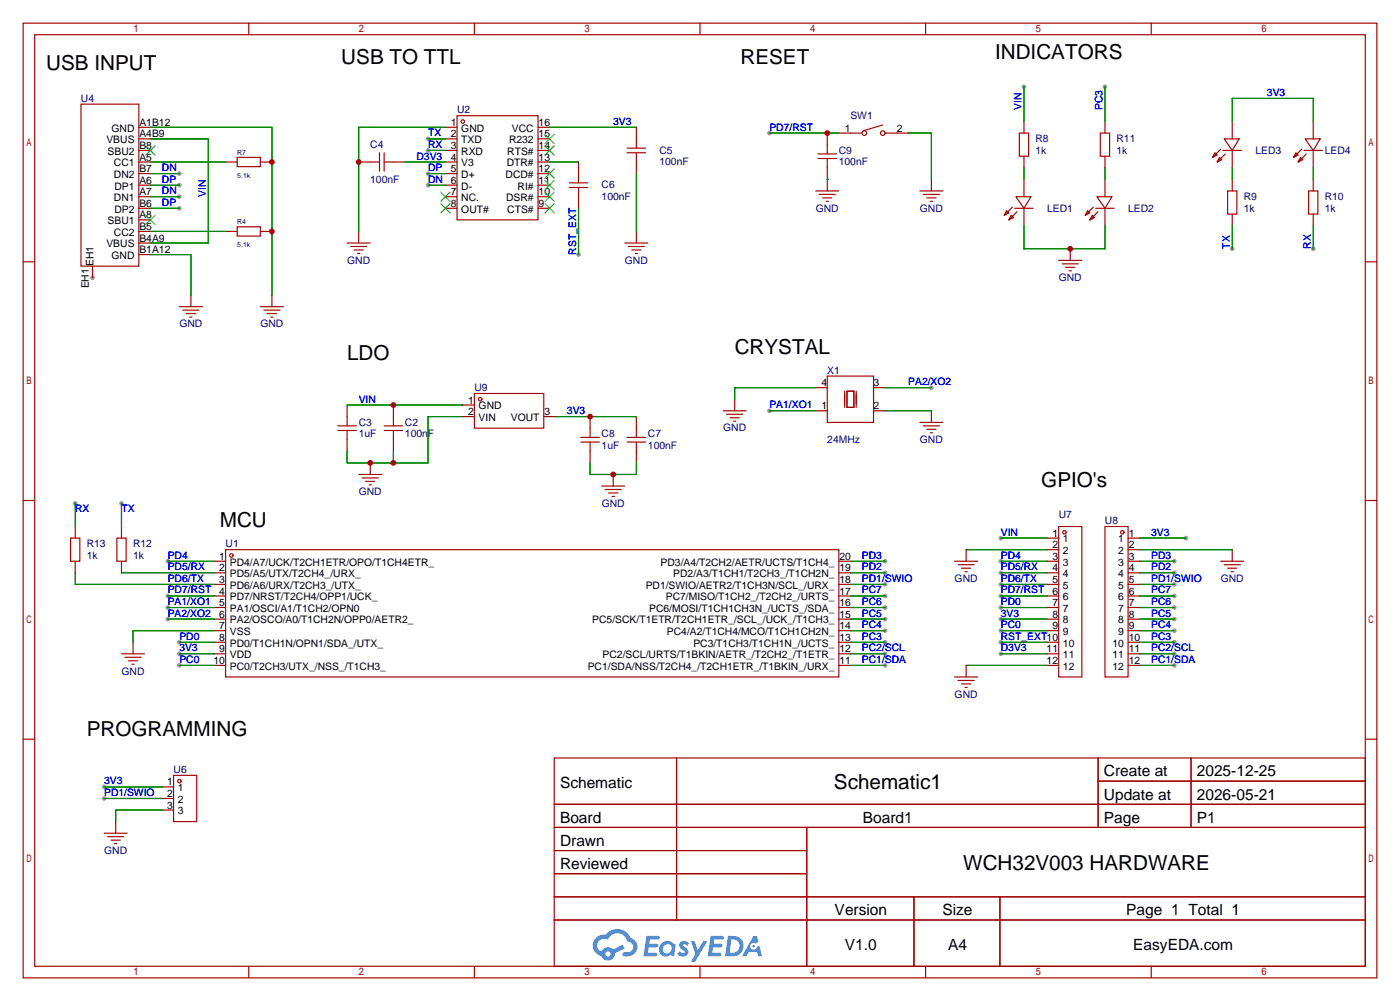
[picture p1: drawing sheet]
<svg xmlns="http://www.w3.org/2000/svg" width="307mm" height="220mm" viewBox="0 0 307 220" stroke-linecap="round" stroke-linejoin="round" font-family="sans-serif">
<g fill="#999">
<circle cx="20.3" cy="61" r=".51"/>
<circle cx="39.4" cy="45.7" r=".51"/>
<circle cx="39.4" cy="43.2" r=".51"/>
<circle cx="39.4" cy="40.6" r=".51"/>
<circle cx="39.4" cy="38.1" r=".51"/>
<circle cx="94" cy="38.1" r=".51"/>
<circle cx="94" cy="40.6" r=".51"/>
<circle cx="94" cy="30.5" r=".51"/>
<circle cx="94" cy="33" r=".51"/>
<circle cx="127" cy="55.9" r=".51"/>
<circle cx="22.9" cy="172.7" r=".51"/>
<circle cx="22.9" cy="175.3" r=".51"/>
<circle cx="270.5" cy="54.6" r=".51"/>
<circle cx="288.3" cy="54.6" r=".51"/>
<circle cx="224.8" cy="19" r=".51"/>
<circle cx="242.6" cy="19.1" r=".51"/>
<circle cx="168.9" cy="90.2" r=".51"/>
<circle cx="204.5" cy="85.1" r=".51"/>
<circle cx="36.8" cy="123.2" r=".51"/>
<circle cx="36.8" cy="130.8" r=".51"/>
<circle cx="36.8" cy="133.3" r=".51"/>
<circle cx="36.8" cy="135.9" r=".51"/>
<circle cx="39.4" cy="143.5" r=".51"/>
<circle cx="39.4" cy="146" r=".51"/>
<circle cx="194.3" cy="123.2" r=".51"/>
<circle cx="194.3" cy="125.7" r=".51"/>
<circle cx="194.3" cy="128.3" r=".51"/>
<circle cx="194.3" cy="130.8" r=".51"/>
<circle cx="194.3" cy="133.3" r=".51"/>
<circle cx="194.3" cy="135.9" r=".51"/>
<circle cx="194.3" cy="138.4" r=".51"/>
<circle cx="194.3" cy="141" r=".51"/>
<circle cx="194.3" cy="143.5" r=".51"/>
<circle cx="194.3" cy="146" r=".51"/>
<circle cx="39.4" cy="141" r=".51"/>
<circle cx="16.5" cy="110.5" r=".51"/>
<circle cx="26.7" cy="110.5" r=".51"/>
<circle cx="168.9" cy="29.2" r=".51"/>
<circle cx="219.7" cy="118.1" r=".51"/>
<circle cx="219.7" cy="123.2" r=".51"/>
<circle cx="219.7" cy="130.8" r=".51"/>
<circle cx="219.7" cy="125.7" r=".51"/>
<circle cx="219.7" cy="128.3" r=".51"/>
<circle cx="219.7" cy="135.9" r=".51"/>
<circle cx="219.7" cy="138.4" r=".51"/>
<circle cx="219.7" cy="133.3" r=".51"/>
<circle cx="257.8" cy="123.2" r=".51"/>
<circle cx="257.8" cy="125.7" r=".51"/>
<circle cx="257.8" cy="128.3" r=".51"/>
<circle cx="257.8" cy="130.8" r=".51"/>
<circle cx="257.8" cy="133.3" r=".51"/>
<circle cx="257.8" cy="135.9" r=".51"/>
<circle cx="257.8" cy="138.4" r=".51"/>
<circle cx="257.8" cy="141" r=".51"/>
<circle cx="257.8" cy="143.5" r=".51"/>
<circle cx="257.8" cy="146" r=".51"/>
<circle cx="260.3" cy="118.1" r=".51"/>
<circle cx="219.7" cy="143.5" r=".51"/>
<circle cx="219.7" cy="141" r=".51"/>
</g>
<g fill="none" stroke="#a10000" stroke-width=".25">
<path d="M5.1 5.1h297.2v209.5h-297.2zM7.6 7.6h292.1v204.5h-292.1zM54.6 5.1v2.5M104.1 5.1v2.5M153.7 5.1v2.5M203.2 5.1v2.5M252.7 5.1v2.5M5.1 57.5h2.5M299.7 57.5h2.6M5.1 109.9h2.5M299.7 109.9h2.6M5.1 162.2h2.5"/>
<path d="M121.7 166.4h178v45.7h-178zM121.7 176.5h178M148.5 166.4v35.5M241.1 166.4v15.2M241.1 171.4h58.6M261.5 166.4v15.2M299.7 162.2h2.6M121.7 181.6h178M121.7 186.7h55.4M121.7 196.8h178M121.7 191.8h55.4M177.1 181.6v30.5"/>
<path d="M200.6 196.8v15.3M219.5 196.8v15.3M54.6 212.1v2.5M104.1 212.1v2.5M121.7 201.9h178M153.7 212.1v2.5M203.2 212.1v2.5M252.7 212.1v2.5"/>
</g>
<g fill="#5487ff">
<path d="M149.4 206.8a1.3 1.3 0 0 1 1.8 .3l-.4 .6a.54 .54 0 0 0-.9-.3l.2 .3a1.28 1.28 0 0 1 .7 2 1.53 1.53 0 0 1-2.1-.3l.5-.6 .8 .4a.31 .31 0 0 0 .3-.2 .31 .31 0 0 0-.3-.4 1.12 1.12 0 0 1-.6-1.8z"/>
<path d="M151.7 206.6h.8l.7 2 1.2-2h.9l-2.7 4.5h-.9l1-1.6z"/>
<path d="M141.9 205.4h2.3a.46 .46 0 0 1 .5 .1 .46 .46 0 0 1 .1 .5l-.4 .2h-1.7l-.2 .9h1.7a.4 .4 0 0 1 .3 .5 .4 .4 0 0 1-.4 .3h-1.7l-.1 1.2h1.3a.46 .46 0 0 1 .5 .1 .46 .46 0 0 1 .1 .5l-.3 .2h-2.6z"/>
<path d="M156 205.4h2.3a.47 .47 0 0 1 .5 .1 .47 .47 0 0 1 .1 .5l-.4 .2h-1.7l-.1 .9h1.6a.4 .4 0 0 1 .3 .5 .4 .4 0 0 1-.4 .3h-1.7l-.1 1.2h1.3a.46 .46 0 0 1 .5 .1 .46 .46 0 0 1 .2 .5l-.4 .2h-2.6z"/>
<path d="M165.4 205.4h.7l.4 1.4-.6 .3a.75 .75 0 0 0-1.2 .3 .75 .75 0 0 0 .5 1.1 .75 .75 0 0 0 1-.7l.5-.3 .6 2.4h-.8l-.3-1h-1.8l-.6 1h-.9z"/>
<path d="M159.8 205.4l-.6 4.5h1.4a2.27 2.27 0 0 0 2.6-2.3 2.27 2.27 0 0 0-2.7-2.2zM160.6 206.2a1.5 1.5 0 0 1 1.8 1.5 1.5 1.5 0 0 1-2 1.4h-.2z"/>
<path d="M145.2 207.1a1.6 1.6 0 0 0-.3 2.2 1.6 1.6 0 0 0 2.3 .2l.8 .4 .3-2.5-.2-.2-.4-.1a1.58 1.58 0 0 0-2.5 0zM145.8 207.6a.98 .98 0 0 1 1.6 .4 .98 .98 0 0 1-1 1.3 .94 .94 0 0 1-.9-.7 .94 .94 0 0 1 .3-1z"/>
<path d="M130.9 205.8a2.37 2.37 0 0 0 1.1 4 1.54 1.54 0 0 0 1.8 1 1.54 1.54 0 0 0 1.2-1.6l2.2-1.1-.5-.7-2.1 1a1.57 1.57 0 0 0-2.6 .5 1.5 1.5 0 0 1-.7-2.1 1.5 1.5 0 0 1 2.2-.5 2.23 2.23 0 0 1 2.2-1.5 2.23 2.23 0 0 1 2 1.9 1.16 1.16 0 0 1 1.3 1.1 1.16 1.16 0 0 1-1.1 1.2h-.7a.47 .47 0 0 0-.6 .4 .47 .47 0 0 0 .5 .5 2.17 2.17 0 0 0 2.5-.9 2.17 2.17 0 0 0-.4-2.7l-.8-.4a3.2 3.2 0 0 0-5.4-.8l-1.1 .1zM132.9 209.4a.6 .6 0 0 1 1.2 0 .6 .6 0 0 1-1.2 0z"/>
<circle cx="165.4" cy="207.7" r=".28"/>
</g>
<g fill="none" stroke="#a10000" stroke-width=".25">
<path d="M17.8 22.9h12.7v35.5h-12.7zM30.5 27.9h2.5M30.5 30.5h2.5M30.5 33h2.5M30.5 35.6h2.5M30.5 38.1h2.5M49.5 35.6h2.6M52.1 34.5h5v2.1h-5zM57.1 35.6h2.6M78.7 35.6h4.6M83.3 33.5v4.1M84.3 35.6h4.6"/>
<path d="M84.3 33.5v4.1M97.8 27.9h2.5M97.8 30.5h2.5M97.8 33h2.5M97.8 35.6h2.5M97.8 38.1h2.5M100.3 25.4h17.8v22.9h-17.8zM118.1 27.9h2.5M118.1 30.5h2.5M118.1 33h2.5M118.1 35.6h2.5M118.1 38.1h2.5"/>
<path d="M127 35.6v4.5M137.7 33.5h4M137.7 32.5h4M139.7 27.9v4.6M139.7 33.5v4.6M179.6 34.8h4M179.6 33.8h4M181.6 29.2v4.6M181.6 34.8v7.1M184.1 29.2h5.1M193.8 27.4l-4.3 1.3M194.3 29.2h5.1"/>
<path d="M204.5 39.4v2.5M223.8 29.2h2v5.1h-2zM224.8 26.7v2.5M224.8 34.3v2.5M224.8 39.4v3.8M241.6 29.2h2v5.1h-2zM242.6 26.7v2.5M242.6 34.3v2.5M242.6 39.4v3.8M266.7 33.5l.5 .5-1 .5zM267.7 34.5l.5 .6-1 .5zM268 32.8l-1.8 1.7"/>
<path d="M268.5 33h4M268.7 30.5h3.3l-1.5 2.5zM269 33.8l-1.8 1.8M270.5 26.7v3.8M270.5 33v3.8M270.5 39.4v2.5M284.5 33.5l.5 .5-1 .5zM285.5 34.5l.5 .6-1 .5zM285.8 32.8l-1.8 1.7M286.3 33h4M286.5 30.5h3.3l-1.5 2.5zM286.8 33.8l-1.8 1.8"/>
<path d="M288.3 26.7v3.8M288.3 33v3.8M288.3 39.4v2.5M20.3 58.4v2.6M30.5 40.6h2.5M30.5 43.2h2.5M30.5 45.7h2.5M30.5 50.8h2.5M30.5 53.3h2.5M30.5 55.9h2.5M30.5 48.3h2.5M49.5 50.8h2.6"/>
<path d="M52.1 49.8h5v2h-5zM57.1 50.8h2.6M76.2 53.3h5.1M77 54.1h3.5M77.7 54.9h2.1M78.5 55.6h.5M78.7 50.8v2.5M97.8 40.6h2.5M97.8 43.2h2.5M97.8 45.7h2.5M118.1 40.6h2.5M118.1 43.2h2.5"/>
<path d="M118.1 45.7h2.5M125 41.1h4M125 40.1h4M127 41.1v4.6M137.2 53.3h5M137.9 54.1h3.6M138.7 54.9h2M139.4 55.6h.6M139.7 50.8v2.5M179.1 41.9h5M179.8 42.7h3.6M180.6 43.4h2"/>
<path d="M181.4 44.2h.5M201.9 41.9h5.1M202.7 42.7h3.5M203.5 43.4h2M204.2 44.2h.5M221 46.2l.5 .5-1 .5zM222 47.2l.5 .6-1 .5zM222.2 45.5l-1.7 1.7M222.8 45.7h4M223 43.2h3.3l-1.5 2.5zM223.3 46.5l-1.8 1.8M224.8 45.7v3.8"/>
<path d="M232.4 57.1h5.1M233.2 57.9h3.5M233.9 58.7h2.1M234.7 59.4h.5M234.9 54.6v2.5M238.8 46.2l.5 .5-1 .5zM239.8 47.2l.5 .6-1 .5zM240 45.5l-1.7 1.7M240.5 45.7h4.1M240.8 43.2h3.3l-1.5 2.5zM241 46.5l-1.7 1.8M242.6 45.7v3.8"/>
<path d="M269.5 41.9h2v5.1h-2zM270.5 47v2.5M287.3 41.9h2v5.1h-2zM288.3 47v2.5M39.4 67.3h5M40.1 68.1h3.6M40.9 68.8h2M41.7 69.6h.5M41.9 64.8v2.5M57.1 67.3h5.1M57.9 68.1h3.6M58.7 68.8h2"/>
<path d="M59.4 69.6h.5M59.7 64.8v2.5M74.2 94.5h4M74.2 93.5h4M76.2 88.9v4.6M76.2 94.5v4.6M84.3 94.5h4.1M84.3 93.5h4.1M86.4 88.9v4.6M86.4 94.5v4.6M101.6 91.4h2.5M101.6 88.9h2.5"/>
<path d="M104.1 86.4h15.3v7.6h-15.3zM119.4 91.4h2.5M127.5 97h4.1M127.5 96h4.1M129.5 91.4v4.6M129.5 97v4.6M137.7 97h4M137.7 96h4M139.7 91.4v4.6M139.7 97v4.6M158.7 90.2h5.1M159.5 90.9h3.6"/>
<path d="M160.3 91.7h2M161 92.5h.5M161.3 87.6v2.6M179.1 85.1h2.5M179.1 90.2h2.5M181.6 82.5h10.2v10.2h-10.2zM185.4 85.9v3.5M185.9 85.9h1.6v3.5h-1.6zM188 85.9v3.5M191.8 85.1h2.5M191.8 90.2h2.5M201.9 92.7h5.1"/>
<path d="M202.7 93.5h3.5M203.5 94.2h2M204.2 95h.5M204.5 90.2v2.5M15.5 118.1h2v5.1h-2zM16.5 115.6v2.5M25.7 118.1h2v5.1h-2zM26.7 115.6v2.5M78.7 104.1h5.1M79.5 104.9h3.6M80.3 105.7h2M81 106.4h.5"/>
<path d="M81.3 101.6v2.5M132.1 106.7h5.1M132.8 107.4h3.6M133.6 108.2h2M134.4 109h.5M134.6 104.1v2.6M229.9 118.1h2.5M232.4 115.6h5.1v33h-5.1zM242.6 115.6h5v33h-5zM247.6 118.1h2.6M16.5 123.2v2.5M26.7 123.2v2.5"/>
<path d="M47 123.2h2.5M47 125.7h2.5M47 128.3h2.5M47 130.8h2.5M47 133.3h2.5M47 135.9h2.5M47 138.4h2.5M49.5 120.6h134.6v28h-134.6zM184.1 123.2h2.6M184.1 125.7h2.6M184.1 128.3h2.6M184.1 130.8h2.6"/>
<path d="M184.1 133.3h2.6M184.1 135.9h2.6M184.1 138.4h2.6M209.5 123.2h5.1M210.3 124h3.6M211.1 124.7h2M211.8 125.5h.5M212.1 120.6v2.6M229.9 123.2h2.5M229.9 125.7h2.5M229.9 128.3h2.5M229.9 130.8h2.5"/>
<path d="M229.9 133.3h2.5M229.9 135.9h2.5M229.9 138.4h2.5M229.9 120.6h2.5M247.6 123.2h2.6M247.6 125.7h2.6M247.6 128.3h2.6M247.6 130.8h2.6M247.6 133.3h2.6M247.6 135.9h2.6M247.6 138.4h2.6M247.6 120.6h2.6"/>
<path d="M268 123.2h5M268.7 124h3.6M269.5 124.7h2M270.3 125.5h.5M270.5 120.6v2.6M26.7 143.5h5M27.4 144.3h3.6M28.2 145h2M29 145.8h.5M29.2 141v2.5M47 141h2.5M47 143.5h2.5"/>
<path d="M47 146h2.5M184.1 141h2.6M184.1 143.5h2.6M184.1 146h2.6M209.5 148.6h5.1M210.3 149.4h3.6M211.1 150.1h2M211.8 150.9h.5M212.1 146v2.6M229.9 141h2.5M229.9 143.5h2.5M229.9 146h2.5"/>
<path d="M247.6 141h2.6M247.6 143.5h2.6M247.6 146h2.6M35.6 172.7h2.5M35.6 175.3h2.5M35.6 177.8h2.5M38.1 170.2h5.1v10.1h-5.1zM22.9 182.9h5M23.6 183.6h3.6M24.4 184.4h2M25.1 185.2h.6M25.4 180.3v2.6"/>
<circle cx="101.6" cy="26.7" r=".38"/>
<circle cx="189.7" cy="29.2" r=".51"/>
<circle cx="193.8" cy="29.2" r=".51"/>
<circle cx="105.4" cy="87.6" r=".38"/>
<circle cx="233.7" cy="116.8" r=".38"/>
<circle cx="246.4" cy="116.8" r=".38"/>
<circle cx="50.8" cy="121.9" r=".38"/>
<circle cx="39.4" cy="171.4" r=".38"/>
</g>
<g fill="none" stroke="#3c3" stroke-width=".25">
<path d="M32 32l2 2M34 32l-2 2M119.6 39.6l2.1 2.1M119.6 37.1l2.1 2M119.6 32l2.1 2M119.6 29.5l2.1 2M121.7 39.6l-2.1 2.1M121.7 37.1l-2.1 2M121.7 32l-2.1 2M121.7 29.5l-2.1 2M32 47.2l2 2.1M34 47.2l-2 2.1"/>
<path d="M96.8 42.2l2 2M96.8 44.7l2 2M98.8 42.2l-2 2M98.8 44.7l-2 2M119.6 44.7l2.1 2M119.6 42.2l2.1 2M121.7 44.7l-2.1 2M121.7 42.2l-2.1 2"/>
</g>
<g fill="none" stroke="#008700" stroke-width=".25">
<path d="M224.8 19v7.7M242.6 19v7.7M33 35.6h16.5M33 30.5h12.7v22.8h-12.7M33 27.9h26.7v36.9M33 38.1h6.4M88.9 35.6h8.9M94 30.5h3.8M94 38.1h3.8M94 33h3.8M97.8 27.9h-19.1v22.9M120.6 35.6h6.4"/>
<path d="M120.6 27.9h19.1M139.7 38.1v12.7M168.9 29.2h15.2M181.6 39.4h.1M199.4 29.2h5.1v10.2M224.8 36.8v2.6M242.6 36.8v2.6M270.5 26.7v-5.1h17.8v5.1M270.5 36.8v2.6M288.3 36.8v2.6M33 50.8h16.5M33 55.9h8.9v8.9"/>
<path d="M33 45.7h6.4M33 43.2h6.4M33 40.6h6.4M94 40.6h3.8M127 45.7v10.2M224.8 49.5v5.1h17.8v-5.1M270.5 49.5v5.1M288.3 49.5v5.1M76.2 88.9h25.4M86.4 99.1v2.5M101.6 91.4h-7.6v10.2h-17.8v-2.5M121.9 91.4h17.8"/>
<path d="M168.9 90.2h10.2M179.1 85.1h-17.8v2.5M194.3 90.2h10.2M194.3 85.1h10.2M16.5 110.5v5.1M26.7 110.5v5.1M129.5 101.6v2.5h10.2v-2.5M219.7 118.1h10.2M250.2 118.1h10.1M16.5 125.7v2.6h30.5M26.7 125.7h20.3M36.8 123.2h10.2"/>
<path d="M36.8 130.8h10.2M36.8 133.3h10.2M36.8 135.9h10.2M47 138.4h-17.8v2.6M186.7 123.2h7.6M186.7 125.7h7.6M186.7 128.3h7.6M186.7 130.8h7.6M186.7 133.3h7.6M186.7 135.9h7.6M186.7 138.4h7.6M212.1 120.6h17.8"/>
<path d="M219.7 123.2h10.2M219.7 125.7h10.2M219.7 128.3h10.2M219.7 130.8h10.2M219.7 133.3h10.2M219.7 135.9h10.2M219.7 138.4h10.2M250.2 123.2h7.6M250.2 125.7h7.6M250.2 128.3h7.6M250.2 130.8h7.6M250.2 133.3h7.6"/>
<path d="M250.2 135.9h7.6M250.2 138.4h7.6M250.2 120.6h20.3M39.4 143.5h7.6M39.4 146h7.6M39.4 141h7.6M186.7 143.5h7.6M186.7 146h7.6M186.7 141h7.6M212.1 146h17.8M219.7 143.5h10.2M219.7 141h10.2"/>
<path d="M250.2 143.5h7.6M250.2 146h7.6M250.2 141h7.6M22.9 172.7h12.7M22.9 175.3h12.7M35.6 177.8h-10.2v2.5"/>
</g>
<g fill="#c00">
<circle cx="59.7" cy="35.6" r=".63"/>
<circle cx="59.7" cy="50.8" r=".63"/>
<circle cx="78.7" cy="35.6" r=".63"/>
<circle cx="235" cy="54.6" r=".63"/>
<circle cx="86.4" cy="88.9" r=".63"/>
<circle cx="129.5" cy="91.4" r=".63"/>
<circle cx="86.4" cy="101.6" r=".63"/>
<circle cx="81.3" cy="101.6" r=".63"/>
<circle cx="134.6" cy="104.1" r=".63"/>
<circle cx="181.6" cy="29.2" r=".63"/>
</g>
<g font-size="4.5">
<text x="10.2" y="15.4">USB INPUT</text>
<text x="74.9" y="14.1">USB TO TTL</text>
<text x="162.6" y="14.1">RESET</text>
<text x="218.4" y="12.9">INDICATORS</text>
<text x="161.3" y="77.6">CRYSTAL</text>
<text x="76.2" y="78.9">LDO</text>
<text x="228.6" y="106.9">GPIO's</text>
<text x="48.3" y="115.7">MCU</text>
<text x="19" y="161.5">PROGRAMMING</text>
<text x="183.1" y="173.3">Schematic1</text>
<text x="211.4" y="191">WCH32V003 HARDWARE</text>
</g>
<g font-size="3.4">
<text x="122.9" y="173">Schematic</text>
<text x="242.3" y="170.4">Create at</text>
<text x="262.7" y="170.4">2025-12-25</text>
<text x="242.3" y="175.5">Update at</text>
<text x="262.7" y="175.5">2026-05-21</text>
<text x="122.9" y="180.6">Board</text>
<text x="122.9" y="185.7">Drawn</text>
<text x="189.4" y="180.6">Board1</text>
<text x="242.3" y="180.6">Page</text>
<text x="262.7" y="180.6">P1</text>
<text x="122.9" y="190.8">Reviewed</text>
<text x="183.2" y="200.9">Version</text>
<text x="206.9" y="200.9">Size</text>
<text x="247.3" y="200.9">Page 1 Total 1</text>
<text x="185.5" y="208.5">V1.0</text>
<text x="208.1" y="208.5">A4</text>
<text x="248.8" y="208.5">EasyEDA.com</text>
</g>
<g font-size="2.3" fill="#000080">
<text x="17.8" y="22.3">U4</text>
<text x="100.3" y="24.9">U2</text>
<text x="186.7" y="26.1">SW1</text>
<text x="81.3" y="32.5">C4</text>
<text x="144.8" y="33.7">C5</text>
<text x="184.1" y="33.7">C9</text>
<text x="227.3" y="31.2">R8</text>
<text x="227.3" y="33.7">1k</text>
<text x="245.1" y="31.2">R11</text>
<text x="245.1" y="33.7">1k</text>
<text x="275.6" y="33.7">LED3</text>
<text x="290.8" y="33.7">LED4</text>
<text x="81.3" y="40.1">100nF</text>
<text x="132.1" y="41.4">C6</text>
<text x="144.8" y="36.3">100nF</text>
<text x="184.1" y="36.3">100nF</text>
<text x="132.1" y="43.9">100nF</text>
<text x="179.1" y="46.4">GND</text>
<text x="202" y="46.4">GND</text>
<text x="229.9" y="46.4">LED1</text>
<text x="247.6" y="46.4">LED2</text>
<text x="273" y="43.9">R9</text>
<text x="273" y="46.4">1k</text>
<text x="290.8" y="43.9">R10</text>
<text x="290.8" y="46.4">1k</text>
<text x="76.2" y="57.9">GND</text>
<text x="137.2" y="57.9">GND</text>
<text x="232.4" y="61.7">GND</text>
<text x="39.4" y="71.8">GND</text>
<text x="57.2" y="71.8">GND</text>
<text x="181.6" y="82">X1</text>
<text x="104.1" y="85.8">U9</text>
<text x="78.7" y="93.4">C3</text>
<text x="78.7" y="96">1uF</text>
<text x="88.9" y="93.4">C2</text>
<text x="88.9" y="96">100nF</text>
<text x="132.1" y="96">C8</text>
<text x="142.2" y="96">C7</text>
<text x="158.8" y="94.7">GND</text>
<text x="132.1" y="98.5">1uF</text>
<text x="142.2" y="98.5">100nF</text>
<text x="181.6" y="97.2">24MHz</text>
<text x="202" y="97.2">GND</text>
<text x="78.8" y="108.7">GND</text>
<text x="132.1" y="111.2">GND</text>
<text x="232.4" y="113.8">U7</text>
<text x="242.6" y="115">U8</text>
<text x="19" y="120.1">R13</text>
<text x="19" y="122.6">1k</text>
<text x="29.2" y="120.1">R12</text>
<text x="29.2" y="122.6">1k</text>
<text x="49.5" y="120.1">U1</text>
<text x="209.6" y="127.7">GND</text>
<text x="268" y="127.7">GND</text>
<text x="26.7" y="148">GND</text>
<text x="209.6" y="153.1">GND</text>
<text x="38.1" y="169.6">U6</text>
<text x="22.9" y="187.4">GND</text>
</g>
<g font-size="2.3" fill="#00f">
<text x="278.1" y="21">3V3</text>
<text x="94" y="29.9">TX</text>
<text x="134.6" y="27.4">3V3</text>
<text x="168.9" y="28.7">PD7/RST</text>
<text x="224.2" y="24.1" transform="rotate(-90 224.2 24.1)">VIN</text>
<text x="242" y="24.1" transform="rotate(-90 242 24.1)">PC3</text>
<text x="91.4" y="35">D3V3</text>
<text x="94" y="32.5">RX</text>
<text x="35.6" y="40.1">DP</text>
<text x="35.6" y="37.6">DN</text>
<text x="94" y="37.6">DP</text>
<text x="94" y="40.1">DN</text>
<text x="35.6" y="45.2">DP</text>
<text x="35.6" y="42.6">DN</text>
<text x="45.2" y="43.2" transform="rotate(-90 45.2 43.2)">VIN</text>
<text x="126.5" y="55.9" transform="rotate(-90 126.5 55.9)">RST_EXT</text>
<text x="270" y="54.6" transform="rotate(-90 270 54.6)">TX</text>
<text x="287.7" y="54.6" transform="rotate(-90 287.7 54.6)">RX</text>
<text x="78.7" y="88.4">VIN</text>
<text x="168.9" y="89.6">PA1/XO1</text>
<text x="199.4" y="84.5">PA2/XO2</text>
<text x="124.5" y="90.9">3V3</text>
<text x="16.5" y="112.5">RX</text>
<text x="26.7" y="112.5">TX</text>
<text x="219.7" y="117.6">VIN</text>
<text x="252.7" y="117.6">3V3</text>
<text x="36.8" y="122.6">PD4</text>
<text x="36.8" y="125.2">PD5/RX</text>
<text x="189.2" y="122.6">PD3</text>
<text x="189.2" y="125.2">PD2</text>
<text x="219.7" y="122.6">PD4</text>
<text x="219.7" y="125.2">PD5/RX</text>
<text x="252.7" y="122.6">PD3</text>
<text x="252.7" y="125.2">PD2</text>
<text x="36.8" y="127.7">PD6/TX</text>
<text x="36.8" y="130.3">PD7/RST</text>
<text x="189.2" y="127.7">PD1/SWIO</text>
<text x="189.2" y="130.3">PC7</text>
<text x="219.7" y="130.3">PD7/RST</text>
<text x="219.7" y="127.7">PD6/TX</text>
<text x="252.7" y="127.7">PD1/SWIO</text>
<text x="252.7" y="130.3">PC7</text>
<text x="36.8" y="132.8">PA1/XO1</text>
<text x="36.8" y="135.3">PA2/XO2</text>
<text x="189.2" y="132.8">PC6</text>
<text x="189.2" y="135.3">PC5</text>
<text x="189.2" y="137.9">PC4</text>
<text x="219.7" y="135.3">3V3</text>
<text x="219.7" y="137.9">PC0</text>
<text x="219.7" y="132.8">PD0</text>
<text x="252.7" y="132.8">PC6</text>
<text x="252.7" y="135.3">PC5</text>
<text x="252.7" y="137.9">PC4</text>
<text x="39.4" y="143">3V3</text>
<text x="39.4" y="140.4">PD0</text>
<text x="189.2" y="140.4">PC3</text>
<text x="189.2" y="143">PC2/SCL</text>
<text x="219.7" y="143">D3V3</text>
<text x="219.7" y="140.4">RST_EXT10</text>
<text x="252.7" y="140.4">PC3</text>
<text x="252.7" y="143">PC2/SCL</text>
<text x="39.4" y="145.5">PC0</text>
<text x="189.2" y="145.5">PC1/SDA</text>
<text x="252.7" y="145.5">PC1/SDA</text>
<text x="22.9" y="172.2">3V3</text>
<text x="22.9" y="174.7">PD1/SWIO</text>
</g>
<g font-size="2.3">
<text x="24.5" y="28.9">GND</text>
<text x="30.6" y="27.6">A1B12</text>
<text x="98.9" y="27.6">1</text>
<text x="101.3" y="28.9">GND</text>
<text x="112.4" y="28.9">VCC</text>
<text x="118.2" y="27.6">16</text>
<text x="185.4" y="28.9">1</text>
<text x="196.8" y="28.9">2</text>
<text x="23.4" y="31.4">VBUS</text>
<text x="23.6" y="34">SBU2</text>
<text x="30.6" y="35.2">A5</text>
<text x="30.6" y="30.2">A4B9</text>
<text x="30.6" y="32.7">B8</text>
<text x="98.9" y="30.2">2</text>
<text x="98.9" y="32.7">3</text>
<text x="98.9" y="35.2">4</text>
<text x="101.3" y="31.4">TXD</text>
<text x="101.3" y="34">RXD</text>
<text x="111.4" y="34">RTS#</text>
<text x="111.7" y="31.4">R232</text>
<text x="118.2" y="35.2">13</text>
<text x="118.2" y="32.7">14</text>
<text x="118.2" y="30.2">15</text>
<text x="25" y="36.5">CC1</text>
<text x="25" y="39.1">DN2</text>
<text x="25.1" y="41.6">DP1</text>
<text x="30.6" y="40.3">A6</text>
<text x="30.6" y="37.8">B7</text>
<text x="98.9" y="37.8">5</text>
<text x="98.9" y="40.3">6</text>
<text x="101.3" y="36.5">V3</text>
<text x="101.3" y="39.1">D+</text>
<text x="101.3" y="41.6">D-</text>
<text x="111" y="39.1">DCD#</text>
<text x="111.2" y="36.5">DTR#</text>
<text x="113.6" y="41.6">RI#</text>
<text x="118.2" y="40.3">11</text>
<text x="118.2" y="37.8">12</text>
<text x="25" y="44.1">DN1</text>
<text x="25.1" y="46.7">DP2</text>
<text x="30.6" y="42.9">A7</text>
<text x="30.6" y="45.4">B6</text>
<text x="30.6" y="47.9">A8</text>
<text x="98.9" y="42.9">7</text>
<text x="98.9" y="45.4">8</text>
<text x="101.3" y="44.1">NC.</text>
<text x="101.3" y="46.7">OUT#</text>
<text x="111.1" y="44.1">DSR#</text>
<text x="111.4" y="46.7">CTS#</text>
<text x="118.2" y="45.4">9</text>
<text x="118.2" y="42.9">10</text>
<text x="23.6" y="49.2">SBU1</text>
<text x="25" y="51.8">CC2</text>
<text x="30.6" y="50.5">B5</text>
<text x="30.6" y="53">B4A9</text>
<text x="20.5" y="58.4" transform="rotate(-90 20.5 58.4)">EH1</text>
<text x="23.4" y="54.3">VBUS</text>
<text x="24.5" y="56.8">GND</text>
<text x="30.6" y="55.6">B1A12</text>
<text x="19.5" y="63.3" transform="rotate(-90 19.5 63.3)">EH1</text>
<text x="102.8" y="88.6">1</text>
<text x="105.1" y="89.9">GND</text>
<text x="180.4" y="84.8">4</text>
<text x="180.4" y="89.9">1</text>
<text x="191.8" y="89.9">2</text>
<text x="191.8" y="84.8">3</text>
<text x="102.8" y="91.1">2</text>
<text x="105.1" y="92.4">VIN</text>
<text x="112.1" y="92.4">VOUT</text>
<text x="119.5" y="91.1">3</text>
<text x="231" y="117.8">1</text>
<text x="233.3" y="119.1">1</text>
<text x="245.4" y="119.1">1</text>
<text x="247.8" y="117.8">1</text>
<text x="48.1" y="122.9">1</text>
<text x="48.1" y="125.4">2</text>
<text x="50.5" y="124.1">PD4/A7/UCK/T2CH1ETR/OPO/T1CH4ETR_</text>
<text x="145" y="124.1">PD3/A4/T2CH2/AETR/UCTS/T1CH4_</text>
<text x="184.3" y="125.4">19</text>
<text x="184.3" y="122.9">20</text>
<text x="231" y="120.3">2</text>
<text x="231" y="122.9">3</text>
<text x="231" y="125.4">4</text>
<text x="233.3" y="121.6">2</text>
<text x="233.3" y="124.1">3</text>
<text x="245.4" y="121.6">2</text>
<text x="245.4" y="124.1">3</text>
<text x="247.8" y="120.3">2</text>
<text x="247.8" y="122.9">3</text>
<text x="247.8" y="125.4">4</text>
<text x="48.1" y="128">3</text>
<text x="48.1" y="130.5">4</text>
<text x="50.5" y="126.7">PD5/A5/UTX/T2CH4_/URX_</text>
<text x="50.5" y="129.2">PD6/A6/URX/T2CH3_/UTX_</text>
<text x="50.5" y="131.8">PD7/NRST/T2CH4/OPP1/UCK_</text>
<text x="141.7" y="129.2">PD1/SWIO/AETR2/T1CH3N/SCL_/URX_</text>
<text x="146.2" y="131.8">PC7/MISO/T1CH2_/T2CH2_/URTS_</text>
<text x="147.8" y="126.7">PD2/A3/T1CH1/T2CH3_/T1CH2N_</text>
<text x="184.3" y="130.5">17</text>
<text x="184.3" y="128">18</text>
<text x="231" y="128">5</text>
<text x="231" y="130.5">6</text>
<text x="233.3" y="126.7">4</text>
<text x="233.3" y="129.2">5</text>
<text x="233.3" y="131.8">6</text>
<text x="245.4" y="126.7">4</text>
<text x="245.4" y="129.2">5</text>
<text x="245.4" y="131.8">6</text>
<text x="247.8" y="128">5</text>
<text x="247.8" y="130.5">6</text>
<text x="48.1" y="133">5</text>
<text x="48.1" y="135.6">6</text>
<text x="50.5" y="134.3">PA1/OSCI/A1/T1CH2/OPN0</text>
<text x="50.5" y="136.8">PA2/OSCO/A0/T1CH2N/OPP0/AETR2_</text>
<text x="130" y="136.8">PC5/SCK/T1ETR/T2CH1ETR_/SCL_/UCK_/T1CH3_</text>
<text x="142.5" y="134.3">PC6/MOSI/T1CH1CH3N_/UCTS_/SDA_</text>
<text x="184.3" y="135.6">15</text>
<text x="184.3" y="133">16</text>
<text x="231" y="133">7</text>
<text x="231" y="135.6">8</text>
<text x="233.3" y="134.3">7</text>
<text x="233.3" y="136.8">8</text>
<text x="245.4" y="134.3">7</text>
<text x="245.4" y="136.8">8</text>
<text x="247.8" y="133">7</text>
<text x="247.8" y="135.6">8</text>
<text x="48.1" y="138.1">7</text>
<text x="48.1" y="140.7">8</text>
<text x="48.1" y="143.2">9</text>
<text x="50.5" y="139.4">VSS</text>
<text x="50.5" y="141.9">PD0/T1CH1N/OPN1/SDA_/UTX_</text>
<text x="146.4" y="139.4">PC4/A2/T1CH4/MCO/T1CH1CH2N_</text>
<text x="152.2" y="141.9">PC3/T1CH3/T1CH1N_/UCTS_</text>
<text x="184.3" y="143.2">12</text>
<text x="184.3" y="140.7">13</text>
<text x="184.3" y="138.1">14</text>
<text x="229.8" y="143.2">11</text>
<text x="231" y="138.1">9</text>
<text x="233.3" y="139.4">9</text>
<text x="233.3" y="141.9">10</text>
<text x="244.2" y="141.9">10</text>
<text x="245.4" y="139.4">9</text>
<text x="247.8" y="138.1">9</text>
<text x="247.8" y="140.7">10</text>
<text x="247.8" y="143.2">11</text>
<text x="46.9" y="145.7">10</text>
<text x="50.5" y="144.5">VDD</text>
<text x="50.5" y="147">PC0/T2CH3/UTX_/NSS_/T1CH3_</text>
<text x="129" y="147">PC1/SDA/NSS/T2CH4_/T2CH1ETR_/T1BKIN_/URX_</text>
<text x="132.3" y="144.5">PC2/SCL/URTS/T1BKIN/AETR_/T2CH2_/T1ETR_</text>
<text x="184.3" y="145.7">11</text>
<text x="229.8" y="145.7">12</text>
<text x="233.3" y="144.5">11</text>
<text x="233.3" y="147">12</text>
<text x="244.2" y="144.5">11</text>
<text x="244.2" y="147">12</text>
<text x="247.8" y="145.7">12</text>
<text x="36.7" y="172.4">1</text>
<text x="39" y="173.7">1</text>
<text x="36.7" y="174.9">2</text>
<text x="36.7" y="177.5">3</text>
<text x="39" y="176.2">2</text>
<text x="39" y="178.8">3</text>
</g>
<g font-size="1.5" fill="#000080">
<text x="52.1" y="33.9">R7</text>
<text x="52.1" y="39">5.1k</text>
<text x="52.1" y="49.2">R4</text>
<text x="52.1" y="54.2">5.1k</text>
</g>
</svg>
